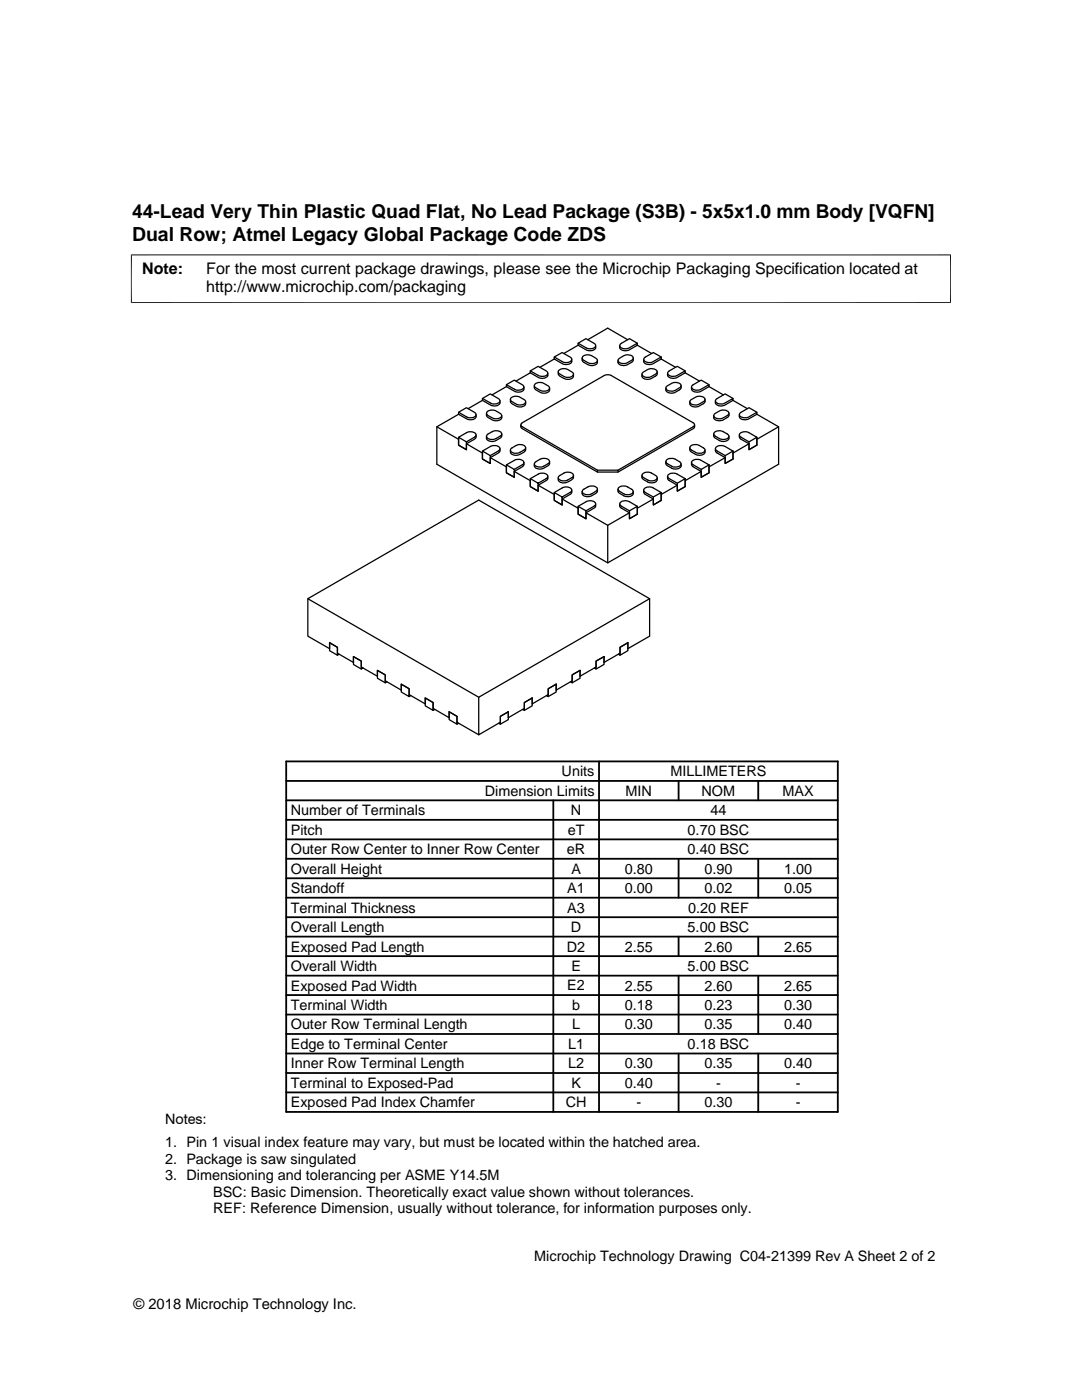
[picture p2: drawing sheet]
<svg xmlns="http://www.w3.org/2000/svg" width="216mm" height="279mm" viewBox="0 0 216 279" stroke-linecap="round" stroke-linejoin="round" font-family="sans-serif">
<g fill="none" stroke="#000" stroke-width=".25">
<path d="M96.3 79.5l1.6 .9a1.52 1.52 0 0 0 1.8-.2l.1-.3-.4-.4-1.6-.9-1.5 .9v.4M96.3 79.9a3.2 3.2 0 0 0 2.8 1.1 .74 .74 0 0 0 .7-1M96.3 79.9l-2.9 1.7M101 76.8l1.7 .9a1.51 1.51 0 0 0 1.8-.3v-.3l-.3-.3-1.6-.9-1.6 .9v.4M101 77.2l1.7 .9a1.31 1.31 0 0 0 1.8-.5v-.4M101 77.2l-2.8 1.6M101.9 79.7v.4a1.93 1.93 0 0 0 3 .6v-.5M102 79.4l.6-.3h.8l1.2 .6a.48 .48 0 0 1 .3 .4 .48 .48 0 0 1-.3 .5 1.73 1.73 0 0 1-1.6 0l-1.1-.6v-.4zM105.8 74l1.6 .9a1.43 1.43 0 0 0 1.9-.3l-.3-.6-1.6-.9-1.6 .9v.4M105.8 74.4l1.6 .9a1.3 1.3 0 0 0 1.9-.4v-.4M105.8 74.4l-2.8 1.7M106.6 77l.1 .6 1.1 .7a1.33 1.33 0 0 0 1.9-.5v-.4"/>
<path d="M106.8 76.6a1.63 1.63 0 0 1 1.7-.1l.8 .5a.58 .58 0 0 1 .3 .7 .58 .58 0 0 1-.7 .3l-.2 .1a2.46 2.46 0 0 1-1.9-.8 .46 .46 0 0 1 0-.7zM110.6 71.2l1.6 1a1.3 1.3 0 0 0 1.9-.5l-.3-.4-1.6-.9-1.6 .8v.4M110.6 71.6l1.6 1a1.31 1.31 0 0 0 1.9-.5v-.4M110.6 71.6l-2.9 1.7M111.4 74.2v.4a1.92 1.92 0 0 0 3 .6v-.5M111.6 73.9a1.72 1.72 0 0 1 1.7-.2l.8 .5a.58 .58 0 0 1 .2 .8 .58 .58 0 0 1-.7 .3l-.9-.1-1.1-.6-.2-.2zM115.4 68.5l1.6 .9a1.28 1.28 0 0 0 1.9-.5l-.2-.3-1.8-1-1.5 .9v.4M115.4 68.9l1.6 .9a1.31 1.31 0 0 0 1.9-.4v-.4M115.4 68.9l-2.9 1.6M116.2 71.5l.1 .6 1 .7a1.39 1.39 0 0 0 1.9-.5v-.4M116.3 71.1a1.61 1.61 0 0 1 1.8-.1l1 .7a.61 .61 0 0 1-.1 .6 .61 .61 0 0 1-.6 .2h-.8l-1.2-.7-.2-.3zM123.4 71.7l.3-.2a2.15 2.15 0 0 1 2.2-.6l.3 .2a.45 .45 0 0 1-.2 .8l-.8 .5a1.27 1.27 0 0 1-1.9-.5z"/>
<path d="M125.2 67.8l-3.9-2.3-4 2.3M126.4 71.5l-.2 .6a2 2 0 0 1-2.9 .3v-.5M127.2 68.5l-1.6-.9-1.6 .9a.53 .53 0 0 0-.3 .6 .53 .53 0 0 0 .5 .4h1.2l1.8-1v.4M127.2 68.9l-1.6 .9a1.34 1.34 0 0 1-1.9-.4v-.4M127.2 68.9l2.8 1.6M128.2 74.4l1.2-.7a1.54 1.54 0 0 1 1.7 .3v.3l-.3 .4-.8 .4a1.3 1.3 0 0 1-1.9-.5zM131.1 74.2v.5a2.39 2.39 0 0 1-2.7 .8l-.3-.3v-.5M131.9 71.6l-1.6 1a1.31 1.31 0 0 1-1.9-.5v-.4M131.9 71.2l-1.5-.8-1.6 .9-.4 .4a1.28 1.28 0 0 0 1.9 .5l1.6-1v.4M131.9 71.6l2.9 1.7M133.1 77.1l.9-.6a1.33 1.33 0 0 1 1.9 .5l-.3 .4a2.16 2.16 0 0 1-2.3 .5h-.2a.46 .46 0 0 1 0-.8zM135.9 77l-.1 .6a2 2 0 0 1-2.9 .4v-.6"/>
<path d="M136.7 74.4l-1.6 .9a1.34 1.34 0 0 1-1.9-.4v-.4M136.7 74l-1.6-.9-1.8 1.1a.63 .63 0 0 0 .1 .7 .63 .63 0 0 0 .6 .2l.9-.1 1.8-1v.4M136.7 74.4l2.9 1.7M137.8 79.8l1-.5a1.33 1.33 0 0 1 1.9 .4l-.2 .4-1 .5a1.28 1.28 0 0 1-1.9-.5zM140.7 79.7v.5a2.39 2.39 0 0 1-2.8 .8l-.2-.3-.1-.5M141.5 77.2l-1.6 .9a1.31 1.31 0 0 1-1.9-.5v-.4M141.5 76.8l-1.6-.9-1.6 .9a.58 .58 0 0 0-.2 .7 .58 .58 0 0 0 .6 .4l1-.1 1.8-1v.4M141.5 77.2l2.8 1.6M146.3 79.9a3.2 3.2 0 0 1-2.9 1.1 .77 .77 0 0 1-.7-1M146.3 79.9l2.8 1.7M146.3 79.5l-1.6-.9-1.8 1.1a.62 .62 0 0 0 0 .7 .62 .62 0 0 0 .7 .2l.9-.1 1.8-1v.4M87.2 85.2l4.3 2.5v1.1l1.6 .9v-1.1l1.7-1 .2-.3v-.5"/>
<path d="M91.5 82.3l1.6 .9a1.29 1.29 0 0 0 1.9-.5l-.2-.3-1.7-1-1.6 .9v.4M91.5 87.3l1.6-1a1.37 1.37 0 0 1 1.9 .5l-.2 .4-1.7 1v1.5l-1.6-.9v-1.5l1.6 .9M91.5 82.7a3.2 3.2 0 0 0 2.9 1 .77 .77 0 0 0 .6-1M93.1 88.6l3.2 1.8v1.2l1.5 .9v-1.2l1.9-1.1 .1-.6M96.3 90l1.6-.9a1.31 1.31 0 0 1 1.9 .5l-.2 .3-1.8 1v1.6l-1.5-.9v-1.6l1.5 .9M97.1 82.5l.1 .7 1 .6a1.39 1.39 0 0 0 1.9-.5v-.3M97.3 86.7l.9-.6a1.36 1.36 0 0 1 1.9 .5l-.2 .4-.9 .5a1.37 1.37 0 0 1-1.9-.4zM97.3 82.1a2.09 2.09 0 0 1 2.8 .8 1.38 1.38 0 0 1-1.9 .5l-1-.7-.1-.3zM97.8 91.3l3.2 1.9v1.2l1.6 .8v-1.1l1.7-1 .2-.3v-.5M100.1 86.6l-.1 .7-1 .6a1.4 1.4 0 0 1-1.9-.4v-.4M101 92.8l1.7-.9a1.27 1.27 0 0 1 1.8 .4l-.1 .4-1.8 1v1.5l-1.6-.8v-1.6l1.6 .9M102 89.5l1-.6a1.38 1.38 0 0 1 1.9 .5l-.2 .3-1 .6a1.26 1.26 0 0 1-1.8-.5z"/>
<path d="M102.6 94.1l3.2 1.8v1.2l1.6 .9v-1.2l1.7-1 .2-.3v-.4M103.9 84.8v.5l.3 .3 15 8.6h4.1l15-8.6 .3-.3v-.5M104.9 89.4a.91 .91 0 0 1-.7 1.1 1.49 1.49 0 0 1-2.3-.3v-.4M105.8 95.5l1.6-.9a1.28 1.28 0 0 1 1.9 .5l-.3 .4-1.6 .9v1.6l-1.6-.9v-1.6l1.6 .9M106.8 92.2l.1-.1a2.21 2.21 0 0 1 2.2-.6l.2 .1a.49 .49 0 0 1 .4 .5 .49 .49 0 0 1-.4 .5 2.01 2.01 0 0 1-2.5 .3l-.2-.3zM107.4 96.8l3.2 1.9v1.2l1.6 .9v-1.2l1.7-1 .2-.3v-.5M109.7 92.1l-.2 .7-1 .6a1.33 1.33 0 0 1-1.9-.4v-.4M110.6 98.3l1.6-.9a1.34 1.34 0 0 1 1.9 .4l-.3 .5-1.6 .9v1.6l-1.6-.9v-1.6l1.6 .9M111.6 95l.9-.6a1.35 1.35 0 0 1 1.9 .5l-.2 .3-.9 .6a1.26 1.26 0 0 1-1.9-.5zM112.2 99.6l3.2 1.8v1.2l1.5 .9v-1.2l1.8-1 .2-.7M114.4 94.9a.92 .92 0 0 1-.7 1.1 1.51 1.51 0 0 1-2.3-.3v-.4M116.4 97.7l.9-.5a1.33 1.33 0 0 1 1.9 .4l-.1 .3a2.26 2.26 0 0 1-2.8 .5l-.1-.3z"/>
<path d="M119.2 97.6l-.1 .7-1 .6a1.37 1.37 0 0 1-1.9-.4v-.4M119.2 93.8h4.1v.4M123.3 97.6l.1 .6 .3 .3a1.87 1.87 0 0 0 2.6 .1l.1-.5M123.3 93.8l15-8.6 .3-.5-.3-.3-16.4-9.5-.9-.1-16.8 9.6-.3 .3 .3 .5 15 8.6v.4M123.5 97.3a1.62 1.62 0 0 1 1.7-.1l1 .5 .2 .4a1.39 1.39 0 0 1-1.9 .5l-1-.6a.42 .42 0 0 1 0-.7zM128.1 94.9v.6l.3 .2a1.87 1.87 0 0 0 2.7 .1v-.5M128.2 94.6a1.59 1.59 0 0 1 1.8-.2l.8 .5a.53 .53 0 0 1 .3 .6 .53 .53 0 0 1-.5 .4h-1l-1.3-.7a.42 .42 0 0 1-.1-.6zM130.4 99.6l-3.2 1.8v1.2l-1.6 .9v-1.2l-1.7-1-.2-.2v-.5M131.9 98.3l-1.5 .9v1.6l1.5-.9v-1.6l-1.6-.9a1.29 1.29 0 0 0-1.9 .5l.4 .4 1.6 .9M132.9 92.1v.5l.2 .3a1.94 1.94 0 0 0 2.8 .2v-.5M133 91.8l.3-.2a2.16 2.16 0 0 1 2.6 1 1.41 1.41 0 0 1-1.9 .4l-.9-.5a.42 .42 0 0 1-.1-.7zM135.1 96.8l-3.2 1.9v1.2l-1.5 .9v-1.2l-1.7-1-.2-.3-.1-.5"/>
<path d="M136.7 95.5l-1.6 .9v1.6l1.6-.9v-1.6l-1.6-.9a1.47 1.47 0 0 0-1.9 .3l.1 .4 .2 .2 1.6 .9M137.6 89.4l.1 .6 .3 .2a1.88 1.88 0 0 0 2.7 .1v-.5M137.8 89a1.62 1.62 0 0 1 1.7-.1l1 .6a.47 .47 0 0 1 .2 .5 .47 .47 0 0 1-.4 .3l-1.2 .1-1.3-.7a.42 .42 0 0 1 0-.7zM139.9 94.1l-3.2 1.8v1.2l-1.6 .9v-1.2l-1.7-1-.2-.3v-.4M141.5 92.8l-1.6 .9v1.6l1.6-.9v-1.6l-1.6-.9a1.28 1.28 0 0 0-1.9 .5l.2 .3 1.7 1M142.4 86.6v.5l.2 .3a1.95 1.95 0 0 0 2.8 .2l.1-.5M142.6 86.3a1.61 1.61 0 0 1 1.7-.2l.8 .5a.56 .56 0 0 1 .3 .7 .56 .56 0 0 1-.6 .4l-1.1-.1-1.1-.6a.42 .42 0 0 1 0-.7zM142.6 82.6a2.07 2.07 0 0 1 2.8-.3v.3a2.21 2.21 0 0 1-2.9 .6l-.1-.3zM144.7 91.3l-3.2 1.9v1.2l-1.6 .8v-1.1l-1.7-1-.2-.3v-.5M145.5 82.5l-.2 .7a2.03 2.03 0 0 1-2.9 .3v-.5M146.3 90l-1.6 .9v1.6l1.6-.9v-1.6l-1.6-.9a1.24 1.24 0 0 0-1.9 .5l.2 .3 1.7 1M149.5 88.6l-3.2 1.8v1.2l-1.6 .9v-1.2l-1.7-1-.2-.3-.1-.4"/>
<path d="M151 82.7a3.2 3.2 0 0 1-2.8 1 .77 .77 0 0 1-.7-1M151 82.7l4.4 2.5v7.4l-34.1 19.7-34.1-19.7v-7.4l4.3-2.5M151 82.3l-1.5-.9-1.8 1-.2 .4a1.28 1.28 0 0 0 1.9 .4l1.6-.9v.4M151 87.3l-1.5 .9v1.5l1.5-.9v-1.5l-1.6-1a1.38 1.38 0 0 0-1.9 .5l.2 .4 1.8 1M155.4 85.2l-4.4 2.5v1.1l-1.5 .9v-1.1l-1.8-1-.1-.3-.1-.5M61.4 119.5v7.5l4.4 2.5v-1.2l1.5 .9v1.2l3.2 1.8v-1.2l1.6 .9v1.2l3.2 1.9v-1.2l1.6 .9v1.2l3.2 1.8v-1.2l1.5 1v1.1l3.3 1.9v-1.2l1.5 .9v1.2l3.2 1.8v-1.2l1.6 1v1.1l4.3 2.5M115.4 101l1.6-.9a1.35 1.35 0 0 1 1.9 .5l-.2 .3-1.8 1v1.6l-1.5-.9v-1.6l1.5 .9M116.9 102.3l4.4 2.5 4.3-2.5M121.3 104.8v7.5M127.2 101l-1.6 .9v1.6l1.6-.9v-1.6l-1.6-.9a1.25 1.25 0 0 0-1.9 .5l.2 .3 1.7 1M129.6 119.5l-34.1 19.6v7.5l4.3-2.5v-1.1l1.6-1M65.8 128.3l1.5 .9v1.6l-1.5-.9z"/>
<path d="M67.7 130.6l-.4 .2M70.5 131l1.6 .9v1.6l-1.6-.9zM72.5 133.3l-.4 .2M75.3 133.8l1.6 .9v1.6l-1.6-.9zM77.2 136.1l-.3 .2M80.1 136.5l1.5 1v1.5l-1.5-.9zM82 138.8l-.4 .2M84.9 139.3l1.5 .9v1.6l-1.5-.9zM106.2 139.3l-1.6 .9v1.2l-3.2 1.8v-1.2M106.2 139.3v1.6l-1.6 .9M106.2 139.3l-1.6 .9v1.6l-.3-.2M111 136.5v1.6l-1.6 .9"/>
<path d="M111 136.5l-1.6 1v1.5l-.3-.2M111 136.5l-1.6 1v1.1l-3.2 1.9v-1.2M115.7 133.8l-1.5 .9v1.2l-3.2 1.8v-1.2M115.7 133.8v1.6l-1.5 .9M115.7 133.8l-1.5 .9v1.6l-.4-.2M120.5 131v1.6l-1.6 .9M120.5 131l-1.6 .9v1.6l-.3-.2M120.5 131l-1.6 .9v1.2l-3.2 1.9v-1.2M125.3 128.3l-1.6 .9v1.2l-3.2 1.8v-1.2M125.3 128.3v1.6l-1.6 .9M125.3 128.3l-1.6 .9v1.6l-.3-.2M125.3 128.3v1.2l4.3-2.5v-7.5l-34.1-19.7-34.1 19.7 34.1 19.6"/>
<path d="M86.8 141.6l-.4 .2M89.6 142l1.6 1v1.5l-1.6-.9zM91.5 144.3l-.3 .2M101.4 142v1.6l-1.6 .9M101.4 142l-1.6 1v1.5l-.3-.2"/>
</g>
<path d="M26.1 50.9h163.7M26.2 50.8v9.7M189.7 50.8v9.7M26.1 60.4h163.7" fill="none" stroke="#000" stroke-width=".2"/>
<g fill="none" stroke="#000" stroke-width=".36">
<path d="M57.1 159.7h110.1M57.1 155.9h110.1M57.1 152h110.1v69.9h-110.1zM110.4 159.7v62.2M119.5 152v69.9M135.4 155.9v3.8M151.3 155.9v3.8M57.1 175.3h110.1M57.1 167.5h110.1M57.1 163.6h110.1M57.1 179.2h110.1M57.1 171.4h110.1"/>
<path d="M135.4 171.4v7.8M151.3 171.4v7.8M57.1 186.9h110.1M57.1 183h110.1M57.1 194.7h110.1M57.1 190.8h110.1M57.1 198.6h110.1M135.4 186.9v3.9M135.4 194.7v11.7M151.3 186.9v3.9M151.3 194.7v11.7M57.1 202.5h110.1"/>
<path d="M57.1 218h110.1M57.1 206.4h110.1M57.1 210.2h110.1M57.1 214.1h110.1M135.4 210.2v11.7M151.3 210.2v11.7"/>
</g>
<text font-size="3.9" x="26.4" y="48">Dual Row; Atmel Legacy Global Package Code ZDS</text>
<text font-size="3.8" x="26.4" y="43.5">44-Lead Very Thin Plastic Quad Flat, No Lead Package (S3B) - 5x5x1.0 mm Body [VQFN]</text>
<g font-size="3.2">
<text x="28.4" y="54.6">Note:</text>
<text x="41.1" y="58.3">http://www.microchip.com/packaging</text>
<text x="41.1" y="54.6">For the most current package drawings, please see the Microchip Packaging Specification located at</text>
</g>
<g font-size="2.9">
<text x="112.1" y="154.9">Units</text>
<text x="133.8" y="154.9">MILLIMETERS</text>
<text x="96.7" y="158.8">Dimension Limits</text>
<text x="124.8" y="158.8">MIN</text>
<text x="140" y="158.8">NOM</text>
<text x="156.1" y="158.8">MAX</text>
<text x="58" y="162.7">Number of Terminals</text>
<text x="58" y="166.6">Pitch</text>
<text x="113.3" y="166.6">eT</text>
<text x="113.9" y="162.7">N</text>
<text x="137.2" y="166.6">0.70 BSC</text>
<text x="141.8" y="162.7">44</text>
<text x="58" y="170.5">Outer Row Center to Inner Row Center</text>
<text x="113.1" y="170.5">eR</text>
<text x="137.2" y="170.5">0.40 BSC</text>
<text x="58" y="174.4">Overall Height</text>
<text x="58" y="178.2">Standoff</text>
<text x="113.2" y="178.2">A1</text>
<text x="114" y="174.4">A</text>
<text x="124.7" y="174.4">0.80</text>
<text x="124.7" y="178.2">0.00</text>
<text x="140.5" y="174.4">0.90</text>
<text x="140.5" y="178.2">0.02</text>
<text x="156.4" y="174.4">1.00</text>
<text x="156.4" y="178.2">0.05</text>
<text x="58" y="182.1">Terminal Thickness</text>
<text x="113.2" y="182.1">A3</text>
<text x="137.3" y="182.1">0.20 REF</text>
<text x="58" y="186">Overall Length</text>
<text x="58" y="189.9">Exposed Pad Length</text>
<text x="113.1" y="189.9">D2</text>
<text x="113.9" y="186">D</text>
<text x="124.7" y="189.9">2.55</text>
<text x="137.2" y="186">5.00 BSC</text>
<text x="140.5" y="189.9">2.60</text>
<text x="156.4" y="189.9">2.65</text>
<text x="58" y="193.8">Overall Width</text>
<text x="58" y="197.7">Exposed Pad Width</text>
<text x="113.2" y="197.7">E2</text>
<text x="114" y="193.8">E</text>
<text x="124.7" y="197.7">2.55</text>
<text x="137.2" y="193.8">5.00 BSC</text>
<text x="140.5" y="197.7">2.60</text>
<text x="156.4" y="197.7">2.65</text>
<text x="58" y="201.6">Terminal Width</text>
<text x="114.2" y="201.5">b</text>
<text x="124.7" y="201.6">0.18</text>
<text x="140.5" y="201.6">0.23</text>
<text x="156.4" y="201.6">0.30</text>
<text x="58" y="205.4">Outer Row Terminal Length</text>
<text x="58" y="209.3">Edge to Terminal Center</text>
<text x="113.4" y="209.3">L1</text>
<text x="114.2" y="205.4">L</text>
<text x="124.7" y="205.4">0.30</text>
<text x="137.2" y="209.3">0.18 BSC</text>
<text x="140.5" y="205.4">0.35</text>
<text x="156.4" y="205.4">0.40</text>
<text x="58" y="213.2">Inner Row Terminal Length</text>
<text x="113.4" y="213.2">L2</text>
<text x="124.7" y="213.2">0.30</text>
<text x="140.5" y="213.2">0.35</text>
<text x="156.4" y="213.2">0.40</text>
<text x="58" y="217.1">Terminal to Exposed-Pad</text>
<text x="58" y="221">Exposed Pad Index Chamfer</text>
<text x="112.9" y="221">CH</text>
<text x="114" y="217.1">K</text>
<text x="124.7" y="217.1">0.40</text>
<text x="127" y="221">-</text>
<text x="140.5" y="221">0.30</text>
<text x="142.9" y="217.1">-</text>
<text x="158.8" y="217.1">-</text>
<text x="158.8" y="221">-</text>
<text x="32.9" y="224.3">Notes:</text>
<text x="32.9" y="228.9">1. Pin 1 visual index feature may vary, but must be located within the hatched area.</text>
<text x="32.9" y="232.2">2. Package is saw singulated</text>
<text x="32.9" y="235.5">3. Dimensioning and tolerancing per ASME Y14.5M</text>
<text x="42.5" y="238.8">BSC: Basic Dimension. Theoretically exact value shown without tolerances.</text>
<text x="42.5" y="242.2">REF: Reference Dimension, usually without tolerance, for information purposes only.</text>
<text x="106.6" y="251.7">Microchip Technology Drawing C04-21399 Rev A Sheet 2 of 2</text>
<text x="26.6" y="261.3">© 2018 Microchip Technology Inc.</text>
</g>
</svg>
